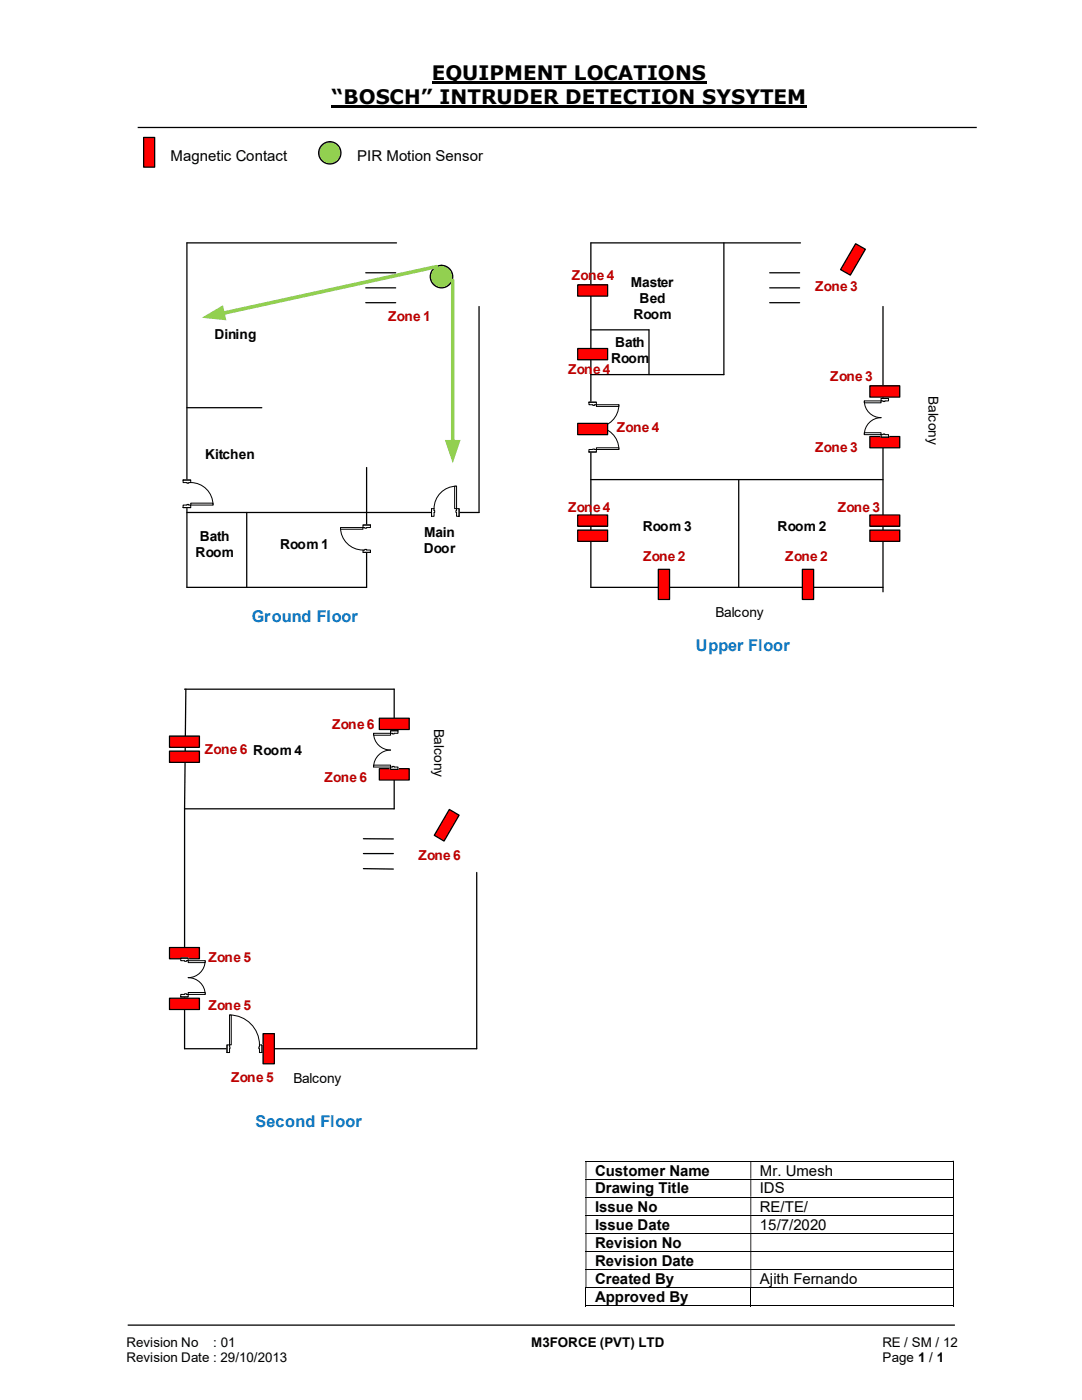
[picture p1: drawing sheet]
<svg xmlns="http://www.w3.org/2000/svg" width="216mm" height="279mm" viewBox="0 0 216 279" stroke-linecap="round" stroke-linejoin="round" font-family="sans-serif">
<path d="M86.1 16.5h54.9M66.2 21.3h94.8" fill="none" stroke="#000" stroke-width=".42"/>
<path d="M27.5 25.4h167.4M25.5 264.5h165" fill="none" stroke="#000" stroke-width=".25"/>
<g fill="none" stroke="#000" stroke-width=".2">
<path d="M116.8 231.7h73.3M116.8 235.3h73.3M116.8 238.9h73.3M190.2 231.8v3.4M190.2 235.4v3.4M190.2 239v3.4M116.8 242.5h73.3M116.8 246.1h73.3M116.8 249.7h73.3M116.8 253.3h73.3M116.8 257h73.3M116.9 257v3.6"/>
<path d="M149.8 257v3.6M190.2 242.6v3.4M190.2 246.2v3.5M190.2 249.8v3.4M190.2 253.4v3.5M190.2 257v3.6M116.8 260.6h32.9M149.9 260.6h40.2"/>
</g>
<g fill="#000">
<path d="M190.1 231.6h.2v.2h-.2zM116.8 231.8h.2v3.4h-.2zM149.7 231.8h.2v3.4h-.2z" fill-rule="evenodd"/>
<path d="M190.1 235.2h.2v.2h-.2zM116.8 235.4h.2v3.4h-.2zM149.7 235.4h.2v3.4h-.2z" fill-rule="evenodd"/>
<path d="M190.1 238.8h.2v.2h-.2zM116.8 239h.2v3.4h-.2zM149.7 239h.2v3.4h-.2z" fill-rule="evenodd"/>
<path d="M190.1 242.4h.2v.2h-.2zM116.8 242.6h.2v3.4h-.2zM149.7 242.6h.2v3.4h-.2z" fill-rule="evenodd"/>
<path d="M190.1 246h.2v.2h-.2zM116.8 246.2h.2v3.5h-.2zM149.7 246.2h.2v3.5h-.2z" fill-rule="evenodd"/>
<path d="M190.1 249.7h.2v.1h-.2zM116.8 249.8h.2v3.4h-.2zM149.7 249.8h.2v3.4h-.2z" fill-rule="evenodd"/>
<path d="M190.1 253.2h.2v.2h-.2zM116.8 253.4h.2v3.5h-.2zM149.7 253.4h.2v3.5h-.2z" fill-rule="evenodd"/>
</g>
<path d="M190.1 256.9h.2v.1h-.2zM190.1 260.5h.2v.1h-.2z" fill="#000"/>
<path d="M28.7 27.4h2.2v6h-2.2z" fill="#f00"/>
<path d="M28.7 27.4h2.2v6h-2.2zM73 54.4h6M73 57.4h6M79.1 48.5h-41.8v68.7h35.9v-23.9M73 60.4h6M95.6 61.2v41.1h-58.3M117.9 65.8h11.6v9M37.3 81.4h14.9M49.2 102.3v14.9" fill="none" stroke="#000" stroke-width=".25"/>
<circle cx="88.1" cy="55.2" r="2.24" fill="#92d050"/>
<circle cx="88.1" cy="55.2" r="2.24" fill="none" stroke="#000" stroke-width=".25"/>
<path d="M87.1 53.2l-42.7 9.3" fill="none" stroke="#92d050" stroke-width=".72"/>
<path d="M40.3 63.4l4.2-2.5 .7 3z" fill="#92d050"/>
<path d="M90.3 56v32.2" fill="none" stroke="#92d050" stroke-width=".72"/>
<path d="M88.8 87.8h3.1l-1.6 4.7z" fill="#92d050"/>
<path d="M72.3 104.8h1.7v5.4h-1.7z" fill-rule="evenodd" fill="#fff"/>
<path d="M72.3 104.8h1.7v5.4h-1.7z" fill="none" stroke="#fff" stroke-width=".2"/>
<path d="M72.4 104.8v.5h1.5v-.5zM72.4 109.8h1.5v.4h-1.5z" fill-rule="evenodd" fill="#fff"/>
<path d="M72.8 105.3h-.4v-.5h1.5v.5h-.7M72.8 109.8h-.4v.4h1.5v-.4h-.7" fill="none" stroke="#000" stroke-width=".2"/>
<path d="M72.8 105.3v.1h.4v-.1zM72.8 109.6h.4v.2h-.4z" fill-rule="evenodd" fill="#fff"/>
<path d="M67.9 105.3a4.5 4.5 0 0 0 4.5 4.5M72.4 104.8h1.5M72.4 110.2h1.5M72.8 105.3v.1h.4v-.1M72.8 109.8v-.2h.4v.2" fill="none" stroke="#000" stroke-width=".2"/>
<path d="M67.9 105.3h4.5v.3h-4.5z" fill="#fff"/>
<path d="M67.9 105.3h4.5v.3h-4.5z" fill="none" stroke="#000" stroke-width=".2"/>
<path d="M86.1 101.5h5.5v1.6h-5.5z" fill="#fff"/>
<path d="M86.1 101.5h5.5v1.6h-5.5z" fill="none" stroke="#fff" stroke-width=".2"/>
<path d="M91.1 101.5v1.5h.5v-1.5zM86.1 101.5h.5v1.5h-.5z" fill-rule="evenodd" fill="#fff"/>
<path d="M86.6 101.9v-.4h-.5v1.5h.5v-.7M91.1 101.9v-.4h.5v1.5h-.5v-.7" fill="none" stroke="#000" stroke-width=".2"/>
<path d="M91 101.9v.4h.1v-.4zM86.6 101.9h.1v.4h-.1z" fill-rule="evenodd" fill="#fff"/>
<path d="M91.1 97a4.5 4.5 0 0 0-4.5 4.5M86.1 101.5v1.5M86.6 101.9h.1v.4h-.1M91.1 101.9h-.1v.4h.1M91.6 101.5v1.5" fill="none" stroke="#000" stroke-width=".2"/>
<path d="M90.7 97h.4v4.5h-.4z" fill-rule="evenodd" fill="#fff"/>
<path d="M90.7 97h.4v4.5h-.4z" fill="none" stroke="#000" stroke-width=".2"/>
<path d="M36.5 95.8h1.6v5.5h-1.6z" fill-rule="evenodd" fill="#fff"/>
<path d="M36.5 95.8h1.6v5.5h-1.6z" fill="none" stroke="#fff" stroke-width=".2"/>
<path d="M36.5 100.8v.5h1.6v-.5zM36.5 95.8h1.6v.5h-1.6z" fill-rule="evenodd" fill="#fff"/>
<path d="M37.3 96.3h-.8v-.5h1.6v.5h-.4M37.3 100.8h-.8v.5h1.6v-.5h-.4" fill="none" stroke="#000" stroke-width=".2"/>
<path d="M37.3 100.7v.1h.4v-.1zM37.3 96.3h.4v.1h-.4z" fill-rule="evenodd" fill="#fff"/>
<path d="M36.5 95.8h1.6M37.3 96.3v.1h.4v-.1M38.1 96.3a4.5 4.5 0 0 1 4.4 4.5M36.5 101.3h1.6M37.3 100.8v-.1h.4v.1" fill="none" stroke="#000" stroke-width=".2"/>
<path d="M38.1 100.4h4.4v.4h-4.4z" fill="#fff"/>
<path d="M38.1 100.4h4.4v.4h-4.4z" fill="none" stroke="#000" stroke-width=".2"/>
<path d="M144.4 48.5v26.3h-26.5M153.6 54.4h6M153.6 57.4h6M159.7 48.5h-41.8v68.7h58.3M153.6 60.4h6M176.2 61.2v56.9M117.9 95.7h58.3M147.4 95.7v21.5" fill="none" stroke="#000" stroke-width=".25"/>
<path d="M115.3 69.6h5.9v2.2h-5.9z" fill-rule="evenodd" fill="#f00"/>
<path d="M115.3 69.6h5.9v2.2h-5.9z" fill="none" stroke="#000" stroke-width=".25"/>
<path d="M170.7 48.6l2 1.1-3 5.2-2-1.1z" fill-rule="evenodd" fill="#f00"/>
<path d="M170.7 48.6l2 1.1-3 5.2-2-1.1z" fill="none" stroke="#000" stroke-width=".25"/>
<path d="M173.6 105.8h5.9v2.2h-5.9z" fill-rule="evenodd" fill="#f00"/>
<path d="M173.6 105.8h5.9v2.2h-5.9z" fill="none" stroke="#000" stroke-width=".25"/>
<path d="M173.6 77h5.9v2.2h-5.9z" fill-rule="evenodd" fill="#f00"/>
<path d="M173.6 77h5.9v2.2h-5.9z" fill="none" stroke="#000" stroke-width=".25"/>
<path d="M173.6 102.8h5.9v2.2h-5.9z" fill-rule="evenodd" fill="#f00"/>
<path d="M173.6 102.8h5.9v2.2h-5.9zM36.8 137.5h41.9v23.9M37.1 137.5l-.3 23.9" fill="none" stroke="#000" stroke-width=".25"/>
<path d="M115.3 56.9h5.9v2.2h-5.9z" fill-rule="evenodd" fill="#f00"/>
<path d="M115.3 56.9h5.9v2.2h-5.9z" fill="none" stroke="#000" stroke-width=".25"/>
<path d="M160.1 113.6h2.2v6h-2.2z" fill="#f00"/>
<path d="M160.1 113.6h2.2v6h-2.2z" fill="none" stroke="#000" stroke-width=".25"/>
<path d="M173.6 87.1h5.9v2.3h-5.9z" fill-rule="evenodd" fill="#f00"/>
<path d="M173.6 87.1h5.9v2.3h-5.9z" fill="none" stroke="#000" stroke-width=".25"/>
<path d="M131.4 113.6h2.2v6h-2.2z" fill="#f00"/>
<path d="M131.4 113.6h2.2v6h-2.2z" fill="none" stroke="#000" stroke-width=".25"/>
<path d="M115.3 105.8h5.9v2.2h-5.9z" fill-rule="evenodd" fill="#f00"/>
<path d="M115.3 105.8h5.9v2.2h-5.9z" fill="none" stroke="#000" stroke-width=".25"/>
<path d="M115.3 102.8h5.9v2.2h-5.9z" fill-rule="evenodd" fill="#f00"/>
<path d="M115.3 102.8h5.9v2.2h-5.9z" fill="none" stroke="#000" stroke-width=".25"/>
<path d="M117.5 80.3h1.6v9.9h-1.6z" fill-rule="evenodd" fill="#fff"/>
<path d="M117.5 80.3h1.6v9.9h-1.6z" fill="none" stroke="#fff" stroke-width=".2"/>
<path d="M117.5 89.7v.5h1.5v-.5zM117.5 80.3h1.5v.5h-1.5z" fill-rule="evenodd" fill="#fff"/>
<path d="M118.3 89.7h-.8v.5h1.5v-.5h-.3M118.3 80.8h-.8v-.5h1.5v.5h-.3" fill="none" stroke="#000" stroke-width=".2"/>
<path d="M118.3 89.6l.4 .1zM118.3 80.8h.4v.1h-.4z" fill-rule="evenodd" fill="#fff"/>
<path d="M117.5 90.2h1.5M117.5 80.3h1.5M118.3 89.7h.4M118.3 80.8v.1h.4v-.1M123.5 80.8a4.5 4.5 0 0 1-4.5 4.5 4.5 4.5 0 0 1 4.5 4.4" fill="none" stroke="#000" stroke-width=".2"/>
<path d="M119 80.8h4.5v.3h-4.5z" fill="#fff"/>
<path d="M119 80.8h4.5v.3h-4.5z" fill="none" stroke="#000" stroke-width=".2"/>
<path d="M119 89.4h4.5v.3h-4.5z" fill="#fff"/>
<path d="M119 89.4h4.5v.3h-4.5z" fill="none" stroke="#000" stroke-width=".2"/>
<path d="M115.3 84.5h5.9v2.2h-5.9z" fill-rule="evenodd" fill="#f00"/>
<path d="M115.3 84.5h5.9v2.2h-5.9z" fill="none" stroke="#000" stroke-width=".25"/>
<path d="M175.8 79.5h1.5v7.7h-1.5z" fill-rule="evenodd" fill="#fff"/>
<path d="M175.8 79.5h1.5v7.7h-1.5z" fill="none" stroke="#fff" stroke-width=".2"/>
<path d="M175.8 79.5v.5h1.5v-.5zM175.8 86.7h1.5v.5h-1.5z" fill-rule="evenodd" fill="#fff"/>
<path d="M176.2 80h-.4v-.5h1.5v.5h-.7M176.2 86.7h-.4v.5h1.5v-.5h-.7" fill="none" stroke="#000" stroke-width=".2"/>
<path d="M176.2 80v.1h.4v-.1zM176.2 86.6h.4v.1h-.4z" fill-rule="evenodd" fill="#fff"/>
<path d="M175.8 79.5h1.5M172.5 80a3.3 3.3 0 0 0 3.3 3.4 3.4 3.4 0 0 0-3.3 3.3M175.8 87.2h1.5M176.2 80v.1h.4v-.1M176.2 86.7v-.1h.4v.1" fill="none" stroke="#000" stroke-width=".2"/>
<path d="M172.5 86.4h3.3v.3h-3.3z" fill="#fff"/>
<path d="M172.5 86.4h3.3v.3h-3.3z" fill="none" stroke="#000" stroke-width=".2"/>
<path d="M172.5 80h3.3v.4h-3.3z" fill="#fff"/>
<path d="M172.5 80h3.3v.4h-3.3z" fill="none" stroke="#000" stroke-width=".2"/>
<path d="M36.8 161.4h41.9M72.5 167.4h6M72.5 170.3h6M72.5 173.4h6M36.8 209.3h58.3" fill="none" stroke="#000" stroke-width=".25"/>
<path d="M89.7 161.5l1.9 1.2-3 5.2-1.9-1.2z" fill-rule="evenodd" fill="#f00"/>
<path d="M89.7 161.5l1.9 1.2-3 5.2-1.9-1.2z" fill="none" stroke="#000" stroke-width=".25"/>
<path d="M52.5 206.3h2.2v6h-2.2z" fill="#f00"/>
<path d="M52.5 206.3h2.2v6h-2.2z" fill="none" stroke="#000" stroke-width=".25"/>
<path d="M33.8 149.9h6v2.2h-6z" fill-rule="evenodd" fill="#f00"/>
<path d="M33.8 149.9h6v2.2h-6z" fill="none" stroke="#000" stroke-width=".25"/>
<path d="M33.8 146.9h6v2.2h-6z" fill-rule="evenodd" fill="#f00"/>
<path d="M33.8 146.9h6v2.2h-6z" fill="none" stroke="#000" stroke-width=".25"/>
<path d="M75.7 143.3h6v2.3h-6z" fill-rule="evenodd" fill="#f00"/>
<path d="M75.7 143.3h6v2.3h-6z" fill="none" stroke="#000" stroke-width=".25"/>
<path d="M75.7 153.4h6v2.3h-6z" fill-rule="evenodd" fill="#f00"/>
<path d="M75.7 153.4h6v2.3h-6z" fill="none" stroke="#000" stroke-width=".25"/>
<path d="M77.9 145.8h1.6v7.7h-1.6z" fill-rule="evenodd" fill="#fff"/>
<path d="M77.9 145.8h1.6v7.7h-1.6z" fill="none" stroke="#fff" stroke-width=".2"/>
<path d="M77.9 145.8v.5h1.5v-.5zM77.9 153.1h1.5v.4h-1.5z" fill-rule="evenodd" fill="#fff"/>
<path d="M78.3 146.3h-.4v-.5h1.5v.5h-.7M78.3 153.1h-.4v.4h1.5v-.4h-.7" fill="none" stroke="#000" stroke-width=".2"/>
<path d="M78.3 146.3v.2h.4v-.2zM78.3 153h.4v.1h-.4z" fill-rule="evenodd" fill="#fff"/>
<path d="M74.5 146.3a3.4 3.4 0 0 0 3.4 3.4 3.4 3.4 0 0 0-3.4 3.4M77.9 145.8h1.5M77.9 153.5h1.5M78.3 146.3v.2h.4v-.2M78.3 153.1v-.1h.4v.1" fill="none" stroke="#000" stroke-width=".2"/>
<path d="M74.5 152.7h3.4v.4h-3.4z" fill="#fff"/>
<path d="M74.5 152.7h3.4v.4h-3.4z" fill="none" stroke="#000" stroke-width=".2"/>
<path d="M74.5 146.3h3.4v.4h-3.4z" fill="#fff"/>
<path d="M74.5 146.3h3.4v.4h-3.4z" fill="none" stroke="#000" stroke-width=".2"/>
<path d="M36.8 161.4v47.9M95.1 174.1v35.2" fill="none" stroke="#000" stroke-width=".25"/>
<path d="M33.8 199.2h6v2.3h-6z" fill-rule="evenodd" fill="#f00"/>
<path d="M33.8 199.2h6v2.3h-6z" fill="none" stroke="#000" stroke-width=".25"/>
<path d="M33.8 189.1h6v2.2h-6z" fill-rule="evenodd" fill="#f00"/>
<path d="M33.8 189.1h6v2.2h-6z" fill="none" stroke="#000" stroke-width=".25"/>
<path d="M36 191.2h1.6v7.8h-1.6z" fill-rule="evenodd" fill="#fff"/>
<path d="M36 191.2h1.6v7.8h-1.6z" fill="none" stroke="#fff" stroke-width=".2"/>
<path d="M36.1 198.5v.5h1.4v-.5zM36.1 191.2h1.4v.5h-1.4z" fill-rule="evenodd" fill="#fff"/>
<path d="M36.8 198.5h-.7v.5h1.4v-.5h-.3M36.8 191.7h-.7v-.5h1.4v.5h-.3" fill="none" stroke="#000" stroke-width=".2"/>
<path d="M36.8 198.3v.2h.4v-.2zM36.8 191.7h.4v.2h-.4z" fill-rule="evenodd" fill="#fff"/>
<path d="M36.1 199h1.4M36.1 191.2h1.4M36.8 198.5v-.2h.4v.2M36.8 191.7v.2h.4v-.2M40.9 191.7a3.4 3.4 0 0 1-3.4 3.4 3.4 3.4 0 0 1 3.4 3.4" fill="none" stroke="#000" stroke-width=".2"/>
<path d="M37.5 191.7h3.4v.4h-3.4z" fill="#fff"/>
<path d="M37.5 191.7h3.4v.4h-3.4z" fill="none" stroke="#000" stroke-width=".2"/>
<path d="M37.5 198.1h3.4v.4h-3.4z" fill="#fff"/>
<path d="M37.5 198.1h3.4v.4h-3.4z" fill="none" stroke="#000" stroke-width=".2"/>
<path d="M45.3 208.5h7v1.6h-7z" fill="#fff"/>
<path d="M45.3 208.5h7v1.6h-7z" fill="none" stroke="#fff" stroke-width=".2"/>
<path d="M45.3 208.5h.5v1.6h-.5zM51.8 208.5v1.6h.5v-1.6z" fill-rule="evenodd" fill="#fff"/>
<path d="M45.8 208.9v-.4h-.5v1.6h.5v-.8M51.8 208.9v-.4h.5v1.6h-.5v-.8" fill="none" stroke="#000" stroke-width=".2"/>
<path d="M45.8 208.9l.1 .4zM51.6 208.9v.4h.2v-.4z" fill-rule="evenodd" fill="#fff"/>
<path d="M45.3 208.5v1.6M45.8 202.6a6 6 0 0 1 6 5.9M45.8 208.9v.4M51.8 208.9h-.2v.4h.2M52.3 208.5v1.6" fill="none" stroke="#000" stroke-width=".2"/>
<path d="M45.8 202.6h.3v5.9h-.3z" fill-rule="evenodd" fill="#fff"/>
<path d="M45.8 202.6h.3v5.9h-.3z" fill="none" stroke="#000" stroke-width=".2"/>
<circle cx="65.8" cy="30.5" r="2.23" fill="#92d050"/>
<circle cx="65.8" cy="30.5" r="2.23" fill="none" stroke="#000" stroke-width=".25"/>
<g font-size="4">
<text x="86.1" y="16">EQUIPMENT LOCATIONS</text>
<text x="66.2" y="20.8">“BOSCH” INTRUDER DETECTION SYSYTEM</text>
</g>
<g font-size="3.2" fill="#0070c0">
<text x="50.2" y="124">Ground Floor</text>
<text x="138.9" y="130">Upper Floor</text>
<text x="51" y="225">Second Floor</text>
</g>
<g font-size="3">
<text x="34" y="32.1">Magnetic Contact</text>
<text x="71.3" y="32.1">PIR Motion Sensor</text>
<text x="118.7" y="234.6">Customer Name</text>
<text x="118.7" y="238.2">Drawing Title</text>
<text x="151.6" y="234.6">Mr. Umesh</text>
<text x="151.6" y="238.2">IDS</text>
<text x="118.7" y="241.8">Issue No</text>
<text x="118.7" y="245.4">Issue Date</text>
<text x="151.6" y="241.8">RE/TE/</text>
<text x="151.6" y="245.4">15/7/2020</text>
<text x="118.7" y="249">Revision No</text>
<text x="118.7" y="252.6">Revision Date</text>
<text x="118.7" y="256.2">Created By</text>
<text x="151.6" y="256.2">Ajith Fernando</text>
<text x="118.7" y="259.8">Approved By</text>
</g>
<g font-size="2.7" fill="#c00000">
<text x="114.1" y="55.8">Zone 4</text>
<text x="162.7" y="58.1">Zone 3</text>
<text x="77.5" y="64.1">Zone 1</text>
<text x="113.4" y="74.5">Zone 4</text>
<text x="165.7" y="76">Zone 3</text>
<text x="123.1" y="86.1">Zone 4</text>
<text x="162.7" y="90.3">Zone 3</text>
<text x="113.4" y="102.3">Zone 4</text>
<text x="167.2" y="102.3">Zone 3</text>
<text x="128.3" y="111.9">Zone 2</text>
<text x="156.7" y="111.9">Zone 2</text>
<text x="66.3" y="145.5">Zone 6</text>
<text x="40.9" y="150.4">Zone 6 Room 4</text>
<text x="64.8" y="156.1">Zone 6</text>
<text x="83.5" y="171.7">Zone 6</text>
<text x="41.6" y="191.9">Zone 5</text>
<text x="41.6" y="201.5">Zone 5</text>
<text x="46.1" y="215.9">Zone 5</text>
</g>
<g font-size="2.7">
<text x="125.9" y="57.2">Master</text>
<text x="126.4" y="63.6">Room</text>
<text x="127.6" y="60.4">Bed</text>
<text x="42.8" y="67.6">Dining</text>
<text x="122.7" y="69.2">Bath</text>
<text x="121.9" y="72.4">Room</text>
<text x="185.3" y="79.1" transform="rotate(90 185.3 79.1)">Balcony</text>
<text x="40.9" y="91.6">Kitchen</text>
<text x="39.9" y="107.9">Bath</text>
<text x="84.6" y="107.2">Main</text>
<text x="128.3" y="105.9">Room 3</text>
<text x="155.2" y="105.9">Room 2</text>
<text x="39" y="111.1">Room</text>
<text x="55.9" y="109.5">Room 1</text>
<text x="84.5" y="110.4">Door</text>
<text x="142.8" y="123.2">Balcony</text>
<text x="86.6" y="145.5" transform="rotate(90 86.6 145.5)">Balcony</text>
<text x="58.5" y="216.2">Balcony</text>
<text x="25.2" y="268.8">Revision No</text>
<text x="42.6" y="268.8">: 01</text>
<text x="106" y="268.8">M3FORCE (PVT) LTD</text>
<text x="176.1" y="268.8">RE / SM / 12</text>
<text x="25.2" y="271.8">Revision Date : 29/10/2013</text>
<text x="176.1" y="271.8">Page 1 / 1</text>
</g>
</svg>
